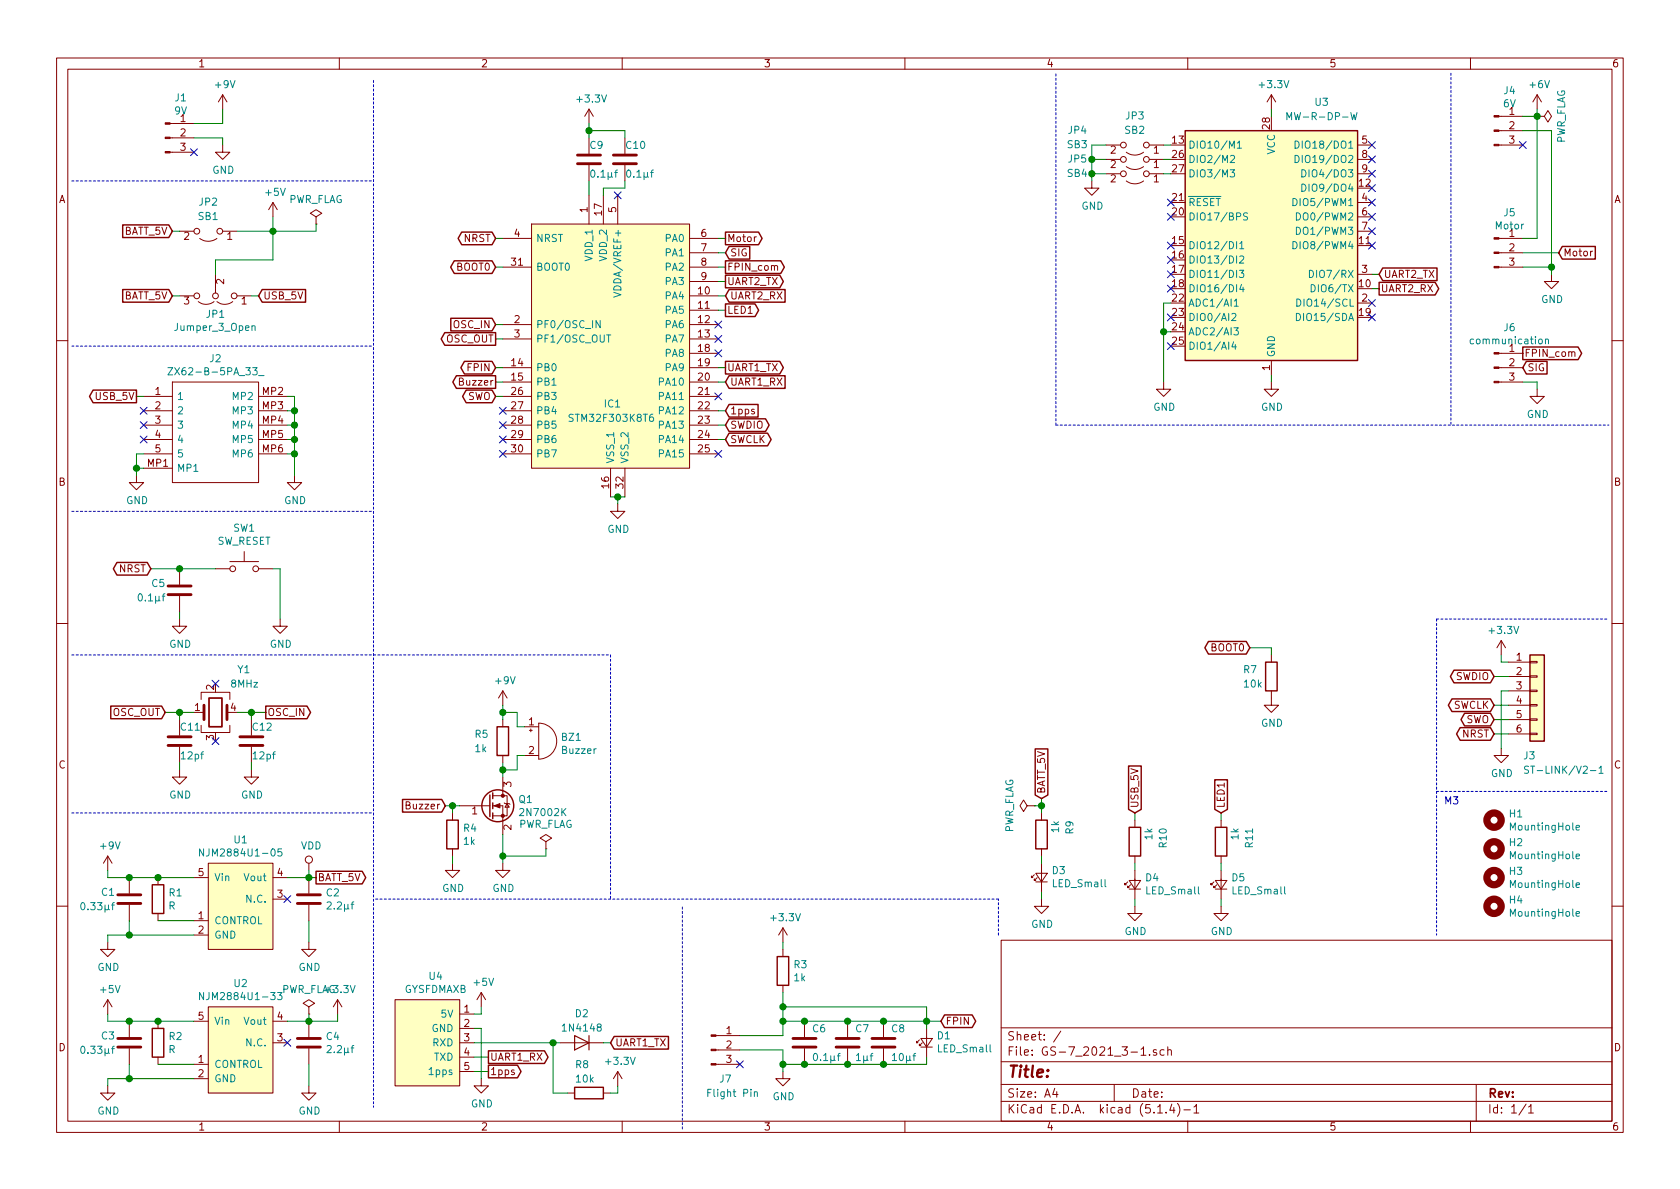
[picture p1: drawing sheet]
<svg xmlns="http://www.w3.org/2000/svg" width="297mm" height="210mm" viewBox="0 0 297 210" stroke-linecap="round" stroke-linejoin="round" font-family="sans-serif">
<g fill="none" stroke="#840000" stroke-width=".18">
<path d="M10 10.3h277v189.9h-277zM12 12.2h273v186.1h-273zM39.4 16.8l-.8 1.2M39.4 16.8v2.5M39.4 16.8l.7 1.2M60 10.3v1.9M104.1 19.3l-.7 1.3M104.1 19.3v2.5M104.1 19.3l.8 1.3M110 10.3v1.9M160 10.3v1.9M210 10.3v1.9"/>
<path d="M224.8 16.8v2.5M224.8 16.8l-.8 1.2M224.8 16.8l.8 1.2M260 10.3v1.9M271.8 16.8l-.8 1.2M271.8 16.8v2.5M271.8 16.8l.7 1.2M30.1 26.9h4.2M30.1 24.4h4.2M30.1 21.8h4.2M39.4 25.6v1.3h1.2l-1.2 1.3-1.3-1.3h1.3M48.3 35.8l-.8 1.3"/>
<path d="M48.3 35.8v2.5M48.3 35.8l.7 1.3M55.9 38.3l1-.6-1-.6-1 .6 1 .6v1.3M55.9 39.6h.1M94 39.6h27.9v43.2h-27.9zM104.1 24.4v2.8M104.1 29.2v2.8M104.1 34.5v5.1M106.7 34.5v5.1M109.2 34.5v5.1M110.5 24.4v2.8M110.5 29.2v2.8"/>
<path d="M193 32v1.3h1.3l-1.3 1.2-1.2-1.2h1.2M195.6 25.6h2.5M195.6 28.2h2.5M195.6 30.7h2.5M199.1 26.9a2.54 2.54 0 0 0 3.1 0M199.1 29.5a2.54 2.54 0 0 0 3.1 0M199.1 32a2.54 2.54 0 0 0 3.1 0M203.2 25.6h2.5M203.2 28.2h2.5M203.2 30.7h2.5M240 25.6h2.6M240 35.8h2.6"/>
<path d="M240 38.3h2.6M240 28.2h2.6M240 30.7h2.6M265 25.6h4.2M265 23.1h4.2M265 20.6h4.2M271.8 20.6h1.2l.7-1 .6 1-.6 1-.7-1M271.8 20.6h.1M31.7 40.9h2.6M31.7 52.3h2.6M35.1 53.3a2.26 2.26 0 0 0 2.7 0M35.3 42.2a2.54 2.54 0 0 0 3.1 0"/>
<path d="M38.1 48.5v3.3M38.4 53.3a2.26 2.26 0 0 0 2.7 0M39.4 40.9h2.5M41.9 52.3h2.5M88.9 47.2h5.1M88.9 42.2h5.1M88.9 57.4h5.1M88.9 59.9h5.1M121.9 52.3h5.1M121.9 47.2h5.1M121.9 44.7h5.1M121.9 42.2h5.1"/>
<path d="M121.9 54.9h5.1M121.9 57.4h5.1M121.9 59.9h5.1M121.9 49.8h5.1M133.7 41.9h-.2l-.1 .2M136.9 47.1l.2-.1h.3l.1 .8M240 40.9h2.6M240 53.6h2.6M240 48.5h2.6M265 47.2h4.2M265 44.7h4.2M265 42.2h4.2"/>
<path d="M274.3 48.5v1.3h1.3l-1.3 1.2-1.3-1.2h1.3M281.6 44.4l-.3 .1-.1 .1M10 60.2h2M25.4 70.1h5.1M25.4 72.6h5.1M25.4 75.2h5.1M25.4 77.7h5.1M30.5 67.6h15.2v17.7h-15.2zM45.7 70.1h5.1M45.7 72.6h5.1M45.7 75.2h5.1M45.7 77.7h5.1"/>
<path d="M88.9 70.1h5.1M88.9 72.6h5.1M88.9 75.2h5.1M88.9 77.7h5.1M88.9 67.6h5.1M88.9 65h5.1M121.9 70.1h5.1M121.9 72.6h5.1M121.9 75.2h5.1M121.9 77.7h5.1M121.9 67.6h5.1M121.9 65h5.1"/>
<path d="M121.9 62.5h5.1M205.7 67.6v1.2h1.3l-1.3 1.3-1.2-1.3h1.2M224.8 67.6v1.2h1.3l-1.3 1.3-1.3-1.3h1.3M224.8 63.7v2.6M265 67.6h4.2M265 65h4.2M265 62.5h4.2M271.8 68.8v1.3h1.2l-1.2 1.3-1.3-1.3h1.3M277.9 62.4l.2-.2h.3l.1 .8M285 60.2h2M24.1 84.1v1.2h1.3l-1.3 1.3-1.2-1.3h1.2M25.4 80.3h5.1"/>
<path d="M25.4 82.8h5.1M40.6 99.3h5.1M43.2 97.5v1.8M45.7 80.3h5.1M52.1 84.1v1.2h1.2l-1.2 1.3-1.3-1.3h1.3M88.9 80.3h5.1M107.9 82.8v5.1M109.2 89.1v1.3h1.3l-1.3 1.3-1.3-1.3h1.3M110.5 82.8v5.1M121.9 80.3h5.1M10 110.3h2M31.7 109.5v1.2h1.3l-1.3 1.3-1.2-1.3h1.2"/>
<path d="M31.7 100.6v2.8M31.7 105.4v2.8M38.1 100.6h2.5M45.7 100.6h2.6M49.5 109.5v1.2h1.3l-1.3 1.3-1.2-1.3h1.2M224.8 115.8v1.3M265.4 113.3l-.7 1.2M265.4 113.3v2.5M265.4 113.3l.8 1.2M266.7 117.1h3.8M266.7 119.6h3.8M270.5 119.5h1.3v.3h-1.3z"/>
<path d="M270.5 117h1.3v.2h-1.3zM285 110.3h2M31.7 136.1v1.3h1.3l-1.3 1.3-1.2-1.3h1.2M31.7 127.2v2.8M31.7 132.1v2.8M35.6 128.3v1.2h5v-1.2M35.6 123.7v-1.3h5v1.3M35.6 126h.5M40.1 126h.5M44.4 136.1v1.3h1.3l-1.3 1.3-1.2-1.3h1.2M44.4 127.2v2.8M44.4 132.1v2.8"/>
<path d="M88.9 122.2v2.5M88.9 127.2v1.3M88.9 133.6v1.3M88.9 137.4v3.3M88.9 122.2l-.8 1.2M88.9 122.2l.8 1.2M92.7 128.5h2.5M92.7 133.6h2.5M93.6 129.2h.5M93.9 128.9v.5M95.2 127.9a3.2 3.2 0 0 1 3.2 3.2 3.2 3.2 0 0 1-3.2 3.1zM224.8 122.2v2.5h1.3l-1.3 1.3-1.3-1.3h1.3"/>
<path d="M265.4 132.3v1.3h1.3l-1.3 1.3-1.2-1.3h1.2M266.7 122.2h3.8M266.7 124.7h3.8M266.7 127.2h3.8M266.7 129.8h3.8M270.5 127.1h1.3v.3h-1.3zM270.5 129.7h1.3v.2h-1.3zM270.5 124.6h1.3v.2h-1.3zM270.5 122h1.3v.3h-1.3zM19 151.4l-.7 1.2M19 151.4v2.5M19 151.4l.8 1.2"/>
<path d="M22.9 155.2v2.8M27.9 155.2v1.3M34.3 155.2h2.5M36.8 152.6h11.5v15.3h-11.5zM48.3 159h2.5M48.3 155.2h2.5M54.6 152.6v1.3M54.6 155.2v2.8M80 152.6v1.3h1.3l-1.3 1.3-1.3-1.3h1.3M80 143.8v1.2M80 150.1v1.3M81.3 142.5h5.3"/>
<path d="M87.1 142.5h1.8v5.1M87.1 140.7h1.8M88.9 140.7h.8v3.6h-2.6M88.9 152.6v1.3h1.3l-1.3 1.3-1.3-1.3h1.3M89.2 142l.1 .1h.7l.2 .1M89.7 142.1l.3 .6h-.7zM96.5 148.8l1-.6-1-.6-1 .6 1 .6v1.3M96.5 150.1h.1M181.6 142.5l-.6-1-.7 1 .7 1 .6-1h1.3M182.9 142.5h.1M182.9 154.7l-.5 .5v-.3v.3h.2M183.1 154.4h2.1l-1.1 1.6z"/>
<path d="M183.1 156h2.1M183.4 155.2l-.5 .5v-.3v.3h.2M184.1 159v1.3h1.3l-1.3 1.2-1.2-1.2h1.2M184.1 143.8v1.2M184.1 150.1v1.3M184.1 152.6v5.1M199.4 156l-.5 .5v-.3v.3h.2M199.6 155.7h2.1l-1 1.5zM199.6 157.2h2.1M199.9 156.5l-.5 .5v-.3v.3h.2M200.7 145v1.3M200.7 151.4v1.2"/>
<path d="M200.7 153.9v5.1M214.6 156l-.5 .5v-.3v.3h.3M214.9 155.7h2l-1 1.5zM214.9 157.2h2M215.1 156.5l-.5 .5v-.3v.3h.3M215.9 145v1.3M215.9 151.4v1.2M215.9 153.9v5.1M10 160.2h2M19 166.6v1.3h1.3l-1.3 1.3-1.2-1.3h1.2M19 176.8v2.5M19 176.8l-.7 1.2"/>
<path d="M19 176.8l.8 1.2M22.9 160v2.8M27.9 161.5v1.3M34.3 162.8h2.5M34.3 165.3h2.5M36.8 178h11.5v15.3h-11.5zM54.6 166.6v1.3h1.3l-1.3 1.3-1.3-1.3h1.3M54.6 178l1-.6-1-.6-1 .6 1 .6v1.3M54.6 179.3h.1M54.6 160v2.8M59.7 176.8l-.8 1.2M59.7 176.8v2.5"/>
<path d="M59.7 176.8l.8 1.2M69.8 176.8h11.5v15.2h-11.5zM81.3 179.3h2.5M85.1 175.5l-.8 1.3M85.1 175.5v2.5M85.1 175.5l.8 1.3M138.4 164.1l-.7 1.2M138.4 164.1v2.5M138.4 167.9v1.3M138.4 174.2v1.3M138.4 164.1l.8 1.2M177 166.3h108v32h-108z"/>
<path d="M200.7 160.3v1.2h1.2l-1.2 1.3-1.3-1.3h1.3M215.9 160.3v1.2h1.3l-1.3 1.3-1.3-1.3h1.3M285 160.2h2M19 192v1.3h1.3l-1.3 1.3-1.2-1.3h1.2M22.9 180.6v2.8M22.9 185.4v2.8M27.9 180.6v1.3M27.9 186.9v1.3M34.3 188.2h2.5M34.3 190.7h2.5M34.3 180.6h2.5M48.3 184.4h2.5"/>
<path d="M48.3 180.6h2.5M54.6 192v1.3h1.3l-1.3 1.3-1.3-1.3h1.3M54.6 180.6v2.8M54.6 185.4v2.8M60 198.3v1.9M81.3 184.4h2.5M81.3 181.9h2.5M81.3 186.9h2.5M81.3 189.5h2.5M85.1 190.7v1.3h1.3l-1.3 1.3-1.3-1.3h1.3M99.1 184.4h7.6M100.3 193.3h1.3"/>
<path d="M106.7 193.3h1.2M109.2 189.5l-.7 1.2M109.2 189.5v2.5M109.2 189.5l.8 1.2M110 198.3v1.9M126.6 188.2h4.2M126.6 185.7h4.2M126.6 183.1h4.2M138.4 189.5v1.2h1.3l-1.3 1.3-1.2-1.3h1.2M142.2 180.6v2.8M142.2 185.4v2.8M149.9 180.6v2.8"/>
<path d="M149.9 185.4v2.8M156.2 180.6v2.8M156.2 185.4v2.8M160 198.3v1.9M162.6 183.9l-.5 .5v-.3v.3h.2M162.8 183.6h2l-1 1.6zM162.8 185.2h2M163.1 184.4l-.5 .5v-.2v.2h.2M163.8 181.9v5M177 194.8h108M177 191.8h108M177 187.8h108"/>
<path d="M177 181.8h108M186.5 192.5l-.4 1h1M186.8 193v1M187.6 182.3l-1.3 2M197 191.8v3M201.8 185.5l.4-.4v1.5M201.8 186.6h.8M203.3 186.5v.1M204.5 185.7l-.4-.1-.2 .2 .1 .2 .5 .2v.3h-.6M204.7 196.8h.8M205.8 185.7l-.4-.1-.3 .3 .1 .6 .2 .1 .4-.1M206.2 196.7v.1"/>
<path d="M206.5 185.7l.2-.1 .3 .1 .1 .9M206.5 185.1v1.5M207.2 195.2l-.4 1.1h.9M207.5 195.8v1M208.2 195.1a1.71 1.71 0 0 1 0 2.3M209.3 196.3h1.2M210 198.3v1.9M211.1 195.8l.4-.5v1.5M211.1 196.8h.9M260 198.3v1.9M261 191.8v6.5M269.8 195.2l-1.2 2"/>
<path d="M270.3 195.8l.4-.5v1.5M270.3 196.8h.8"/>
<circle cx="198.6" cy="25.6" r=".51"/>
<circle cx="198.6" cy="30.7" r=".51"/>
<circle cx="198.6" cy="28.2" r=".51"/>
<circle cx="202.7" cy="28.2" r=".51"/>
<circle cx="202.7" cy="30.7" r=".51"/>
<circle cx="202.7" cy="25.6" r=".51"/>
<circle cx="34.8" cy="52.3" r=".51"/>
<circle cx="34.8" cy="40.9" r=".51"/>
<circle cx="38.1" cy="52.3" r=".51"/>
<circle cx="38.9" cy="40.9" r=".51"/>
<circle cx="41.4" cy="52.3" r=".51"/>
<circle cx="41.1" cy="100.6" r=".51"/>
<circle cx="45.2" cy="100.6" r=".51"/>
<circle cx="54.6" cy="152" r=".63"/>
</g>
<g fill="none" stroke="#840000" stroke-width=".25">
<path d="M21.7 39.8h8.1l.7 1.1-.7 1.1h-8.1zM209.5 23.1h30.5v40.6h-30.5zM21.7 51.2h8.1l.7 1.1-.7 1.1h-8.1zM46.4 51.2h7.6v2.2h-7.6l-.7-1.1zM78.6 58.8h9v2.3h-9l-.6-1.2zM79.7 56.3h7.3l.6 1.1-.6 1.1h-7.3zM80.3 46.1h6.7l.6 1.1-.6 1.2h-6.7l-.6-1.2zM81.6 41h5.4l.6 1.2-.6 1.1h-5.4l-.6-1.1zM128.3 53.7h5.2l.6 1.2-.6 1.1h-5.2zM128.3 41h5.8l.6 1.2-.6 1.1h-5.8zM128.3 48.7h9.6l.6 1.1-.6 1.1h-9.6zM128.3 46.1h9.7l.7 1.1-.7 1.2h-9.7z"/>
<path d="M128.9 43.6h3.7v2.2h-3.7l-.6-1.1zM128.9 51.2h9.9v2.2h-9.9l-.6-1.1zM243.8 49.9h9.9l.7 1.1-.7 1.2h-9.9zM244.5 47.4h9.6v2.2h-9.6l-.7-1.1zM276.2 43.6h5.9v2.2h-5.9l-.6-1.1zM16.5 69h7.6v2.2h-7.6l-.7-1.1zM80.7 66.4h6.9v2.3h-6.9l-.6-1.1zM82.1 63.9h4.9l.6 1.1-.6 1.1h-4.9l-.6-1.1zM82.4 69h4.6l.6 1.1-.6 1.1h-4.6l-.6-1.1zM128.3 63.9h9.6l.6 1.1-.6 1.1h-9.6zM128.9 71.5h5.1v2.3h-5.1l-.6-1.2zM128.9 74.1h6.5l.6 1.1-.6 1.1h-6.5l-.6-1.1z"/>
<path d="M128.9 76.6h6.8l.6 1.1-.6 1.1h-6.8l-.6-1.1zM128.9 66.4h9.9v2.3h-9.9l-.6-1.1zM269.2 61.4h9.8l.7 1.1-.7 1.1h-9.8zM269.9 63.9h3.6v2.2h-3.6l-.7-1.1zM20.7 99.5h5.3l.7 1.1-.7 1.1h-5.3l-.7-1.1zM213.7 113.4h6.6l.7 1.1-.7 1.2h-6.6l-.7-1.2zM223.8 117.1h2v5.1h-2zM257.1 118.5h6.4l.7 1.1-.7 1.1h-6.4l-.7-1.1zM270.5 115.8h2.5v15.3h-2.5zM19.6 124.9h9l.6 1.1-.6 1.1h-9zM47 124.9h7.3l.6 1.1-.6 1.1h-7.3zM87.9 128.5h2v5.1h-2z"/>
<path d="M183 132.4h2.3v8.2l-1.2 .6-1.1-.6zM199.5 135.5h2.3v7.6l-1.1 .7-1.2-.7zM214.8 137.9h2.2v5.2l-1.1 .7-1.1-.7zM256.7 123.6h6.8l.7 1.1-.7 1.1h-6.8l-.6-1.1zM258.2 128.7h5.3l.7 1.1-.7 1.1h-5.3l-.7-1.1zM259 126.1h4.5l.7 1.1-.7 1.2h-4.5l-.7-1.2zM26.9 156.5h2.1v5h-2.1zM55.9 154.1h8.1l.7 1.1-.7 1.1h-8.1zM71.2 141.4h6.9l.6 1.1-.6 1.1h-6.9zM79 145h2v5.1h-2zM86.6 140.6v3.8M87.1 140.2v1"/>
<path d="M87.1 142v1M87.1 143.8v1M183.1 145h2.1v5.1h-2.1zM199.6 146.3h2.1v5.1h-2.1zM214.9 146.3h2v5.1h-2zM137.4 169.2h2v5h-2zM167 179.5h4.9l.6 1.1-.6 1.1h-4.9l-.6-1.1zM26.9 181.9h2.1v5h-2.1zM86.4 188.4h5.1l.6 1.1-.6 1.1h-5.1zM86.4 185.8h9.9l.6 1.1-.6 1.2h-9.9zM101.6 192.3h5.1v2h-5.1zM108.6 183.3h9.6v2.2h-9.6l-.7-1.1z"/>
<circle cx="88" cy="142.5" r="2.82"/>
</g>
<g fill="#840000" stroke="#840000" stroke-width=".18">
<path d="M87.4 142.5l1-.4v.8z"/>
<path d="M264.2 47.1h.8v.3h-.8z"/>
<path d="M264.2 44.6h.8v.2h-.8z"/>
<path d="M264.2 42h.8v.3h-.8z"/>
<path d="M264.2 67.4h.8v.3h-.8z"/>
<path d="M264.2 64.9h.8v.2h-.8z"/>
<path d="M264.2 62.4h.8v.2h-.8z"/>
<path d="M264.2 25.5h.8v.3h-.8z"/>
<path d="M264.2 23h.8v.2h-.8z"/>
<path d="M264.2 20.4h.8v.3h-.8z"/>
<path d="M29.2 26.8h.9v.2h-.9z"/>
<path d="M29.2 24.3h.9v.2h-.9z"/>
<path d="M29.2 21.7h.9v.3h-.9z"/>
<path d="M125.7 188.1h.9v.2h-.9z"/>
<path d="M125.7 185.5h.9v.3h-.9z"/>
<path d="M125.7 183h.9v.3h-.9z"/>
<circle cx="88.9" cy="144.3" r=".28"/>
<circle cx="88.9" cy="140.7" r=".28"/>
</g>
<g fill="#ffffc2" stroke="#ffffc2" stroke-width=".18">
<path d="M36.8 178h11.5v15.3h-11.5z"/>
<path d="M69.8 176.8h11.5v15.2h-11.5z"/>
<path d="M94 39.6h27.9v43.2h-27.9z"/>
<path d="M36.8 152.6h11.5v15.3h-11.5z"/>
<path d="M270.5 115.8h2.5v15.3h-2.5z"/>
<path d="M209.5 23.1h30.5v40.6h-30.5z"/>
</g>
<g fill="none" stroke="#008484" stroke-width=".18">
<path d="M238.8 19.9l.3 1.3 .3-.9 .2 .9 .3-1.3M104.6 30.2l.1-.1a.67 .67 0 0 1 .5 .6 .67 .67 0 0 1-.5 .6l-.2-.2-.1-.2zM108.7 30.5h.5M109.2 30.1l-.3 .1v1.1M110.9 30.2l.2-.1a.67 .67 0 0 1 .4 .6 .67 .67 0 0 1-.4 .6l-.3-.2v-.2zM115 30.5h.5M115.5 30.1l-.3 .1v1.1M217.5 30h.8l-.4 .5 .3 .1v.6l-.2 .1-.5-.1M217.6 27.6l.4-.1 .2 .1 .1 .2-.1 .2-.7 .7h.8M218.8 25.3l.3-.4v1.3M218.8 26.2h.7M220.6 37.7l-.5-.1-.2 .2v.3l.6 .3 .1 .3-.3 .2h-.4"/>
<path d="M227.5 21.2v-1.3l.5 .9 .4-.9v1.3M228.6 35.1a.64 .64 0 0 1 .7 .6 .64 .64 0 0 1-.7 .7zM229 24.9a.64 .64 0 0 1 .7 .7 .64 .64 0 0 1-.7 .6zM229 27.5a.64 .64 0 0 1 .7 .6 .64 .64 0 0 1-.7 .6zM229.2 37.6a.64 .64 0 0 1 .8 .7 .64 .64 0 0 1-.8 .6zM230.2 32.6a.64 .64 0 0 1 .7 .6 .64 .64 0 0 1-.7 .6zM230.2 30a.64 .64 0 0 1 .7 .7 .64 .64 0 0 1-.7 .6zM44.6 57.7l.2-.1 .3 .1v.7M106.1 56.7v1.3l-.7-1.3v1.3M107.3 59.2h.7M108.5 51.7l1.3 .4-1.3 .4M217.8 55.5l.5-.1 .2 .4v.2l-.7 .7h.7"/>
<path d="M218.2 58h.7l-.4 .4 .4 .2v.5l-.2 .1-.5-.1M218.2 53.2l.4-.3v1.2M218.2 54.1h.7M219.1 47.8h.8l-.4 .5 .4 .1v.5l-.2 .2-.6-.2M219.2 43.1l.4-.4v1.3M219.2 45.4l.5-.1 .2 .3v.2l-.8 .7h.8M219.2 44h.7M219.5 50.3l-.3 .9h.8M219.8 50.8v.8M228.6 42.7a.64 .64 0 0 1 .7 .7 .64 .64 0 0 1-.7 .6zM229.2 55.4a.64 .64 0 0 1 .8 .7 .64 .64 0 0 1-.8 .6zM229.2 40.2a.64 .64 0 0 1 .8 .6 .64 .64 0 0 1-.8 .6z"/>
<path d="M229.3 52.9a.64 .64 0 0 1 .7 .6 .64 .64 0 0 1-.7 .6zM231.5 47.8a.64 .64 0 0 1 .7 .6 .64 .64 0 0 1-.7 .7zM231.8 50.3a.64 .64 0 0 1 .7 .7 .64 .64 0 0 1-.7 .6zM273.3 60v.8M29.7 65h.8l-.8 1.3h.8M45.7 66.4h1M218.1 60.4l-.3 .9h.8M218.4 60.9v.9M273.3 60.1l.1-.1h.3l.1 .8M24.6 105.1l.1-.1a.67 .67 0 0 1 .5 .6 .67 .67 0 0 1-.5 .7l-.2-.3-.1-.2zM28.7 105.4h.5M29.2 105l-.3 .2v1.1"/>
<path d="M270.3 135.6l-.5-.1-.2 .1v.4l.6 .2 .1 .3-.3 .2h-.5M282.7 135.8l.4-.3v1.2M282.7 136.7h.7M14.4 159.7l.2-.1a.67 .67 0 0 1 .4 .6 .67 .67 0 0 1-.4 .7l-.3-.5zM20.2 159.6l-.3 .2v1.1M36 150.1v1.3l-.7-1.3v1.3M49.8 150.1h-.6l-.1 .6 .5-.1 .3 .2v.3l-.3 .3-.5-.1M57.8 159.6l.5-.1 .3 .3-.8 1h.8M62.1 159.9h.5M62.6 159.5l-.3 .2v1.1M278.7 151.4l.6-.1-.1-.2-.3-.1-.2 .2v.6h.5M278.7 146.3l.6-.1-.1-.2-.3-.1-.2 .2v.6h.5"/>
<path d="M278.7 156.5l.6-.1-.1-.2-.3-.1-.2 .2v.6h.5M19.7 160h.5M36 175.5v1.3l-.7-1.3v1.3M49.1 175.5h.8l-.5 .5 .4 .1 .1 .4-.3 .3-.5-.1M278.7 161.6l.6-.1-.1-.3h-.3l-.2 .2v.6h.5M14.4 185.1l.2-.1a.67 .67 0 0 1 .4 .6 .67 .67 0 0 1-.4 .7l-.3-.5zM19.7 185.4h.5M20.2 185l-.3 .2v1.1M57.8 185l.5-.1 .3 .3-.8 1h.8M62.1 185.3h.5M62.6 184.9l-.3 .2v1.1M133.4 193.2l.2-.1h.3v.8"/>
<path d="M143.9 186.4l.2-.1a.67 .67 0 0 1 .5 .6 .67 .67 0 0 1-.5 .6l-.2-.2-.1-.2zM148.1 186.7h.4M148.5 186.3l-.3 .2v1M151.4 186.6l.4-.3v1.2M151.4 187.5h.7M153.8 186.7h.5M154.3 186.3l-.3 .2v1M157.8 186.6l.3-.3v1.2M157.8 187.5h.7M161.4 186.7h.5M161.9 186.3l-.3 .2v1"/>
</g>
<g fill="none" stroke="#840000" stroke-width=".51">
<path d="M102.1 29h4.1M102.1 27.4h4.1M108.5 29h4M108.5 27.4h4M29.7 105.2h4.1M29.7 103.6h4.1M29.7 131.8h4.1M29.7 130.3h4.1M36.1 124.7v2.5M40.1 124.7v2.5M42.4 131.8h4.1M42.4 130.3h4.1"/>
<path d="M20.8 159.8h4.1M20.8 158.2h4.1M52.6 159.8h4M52.6 158.2h4M20.8 185.2h4.1M20.8 183.6h4.1M52.6 185.2h4M52.6 183.6h4M140.2 185.2h4.1M140.2 183.6h4.1M147.8 185.2h4.1M147.8 183.6h4.1"/>
<path d="M154.2 185.2h4M154.2 183.6h4"/>
</g>
<path d="M37 123.4h2.2v5.1h-2.2z" fill="none" stroke="#840000" stroke-width=".3"/>
<path d="M101.6 183.1l2.5 1.3-2.5 1.3zM104.1 183.1v2.6" fill="none" stroke="#840000" stroke-width=".2"/>
<g fill="none" stroke="#840000" stroke-width="1.3">
<circle cx="264.2" cy="155.2" r="1.27"/>
<circle cx="264.2" cy="150.1" r="1.27"/>
<circle cx="264.2" cy="145" r="1.27"/>
<circle cx="264.2" cy="160.3" r="1.27"/>
</g>
<g fill="none" stroke="#0000c2" stroke-width=".18" stroke-dasharray=".4 .4">
<path d="M66 14.2v181.6M256.5 12.9v62.3M12.7 32h53.3M12.7 61.2h53.3M186.7 75.2h97.8M186.7 75.2v-62.3M12.7 90.4h53.3M12.7 115.8h95.2M107.9 115.8v43.2M254 109.5h30.5M254 109.5v55.8M254 139.9h30.5"/>
<path d="M12.7 143.8h53.3M176.5 159h-110.5M176.5 165.3v-6.3M120.6 199.6v-39.3"/>
</g>
<g fill="none" stroke="#008400" stroke-width=".18">
<path d="M39.4 19.3v2.5h-5.1M224.8 19.3v1.3M271.8 19.3v22.9h-2.6M34.3 24.4h5.1v1.2M48.3 38.3v7.7h-10.2v2.5M55.9 39.6v1.3h-14M104.1 21.8v2.6M104.1 32v2.5M104.1 23.1h6.4v1.3M110.5 32v1.3h-3.8v1.2M193 28.2h2.6M193 30.7h2.6"/>
<path d="M195.6 25.6h-2.6v6.4M205.7 25.6h1.3M205.7 28.2h1.3M205.7 30.7h1.3M269.2 23.1h5.1v25.4M269.2 20.6h2.6M30.5 40.9h1.2M30.5 52.3h1.2M44.4 52.3h1.3M87.6 42.2h1.3M87.6 47.2h1.3M87.6 59.9h1.3"/>
<path d="M87.6 57.4h1.3M127 42.2h1.3M127 44.7h1.3M127 47.2h1.3M127 52.3h1.3M127 49.8h1.3M127 54.9h1.3M205.7 58.7h1.3M207 53.6h-1.3v14M242.6 48.5h1.2M242.6 51h1.2M269.2 44.7h6.4"/>
<path d="M269.2 47.2h5.1M24.1 70.1h1.3M50.8 72.6h1.3M50.8 70.1h1.3v14M50.8 77.7h1.3M50.8 75.2h1.3M87.6 70.1h1.3M87.6 67.6h1.3M87.6 65h1.3M127 72.6h1.3M127 67.6h1.3M127 65h1.3"/>
<path d="M127 77.7h1.3M127 75.2h1.3M224.8 66.3v1.3M269.2 67.6h2.6v1.2M24.1 82.8h1.3M25.4 80.3h-1.3v3.8M50.8 80.3h1.3M107.9 87.9h2.6M109.2 87.9v1.2M26.7 100.6h11.4M31.7 108.2v1.3M48.3 100.6h1.2v8.9"/>
<path d="M221 114.5h3.8v1.3M264.2 119.6h2.5M265.4 115.8v1.3h1.3M29.2 126h5.1M31.7 126v1.2M31.7 134.9v1.2M41.9 126h5.1M44.4 126v1.2M44.4 134.9v1.2M88.9 124.7v2.5M88.9 134.9v2.5M88.9 126h2.5v2.5h1.3"/>
<path d="M92.7 133.6h-1.3v2.5h-2.5M264.2 124.7h2.5M264.2 127.2h2.5M264.2 129.8h2.5M266.7 122.2h-1.3v10.1M19 153.9v1.3h15.3M50.8 155.2h5.1M54.6 153.9v1.3M78.7 142.5h2.6M80 142.5v1.3M80 151.4v1.2M88.9 147.6v5"/>
<path d="M96.5 150.1v1.3h-7.6M182.9 142.5h1.2M184.1 141.2v2.6M184.1 151.4v1.2M184.1 157.7v1.3M200.7 143.8v1.2M200.7 152.6v1.3M200.7 159v1.3M215.9 143.8v1.2M215.9 152.6v1.3M215.9 159v1.3M19 179.3v1.3h15.3"/>
<path d="M22.9 162.8v2.5M27.9 162.8h6.4M34.3 165.3h-15.3v1.3M54.6 162.8v3.8M54.6 179.3v1.3M59.7 179.3v1.3h-8.9M85.1 178v1.3h-1.3M138.4 178h25.4v3.9M138.4 166.6v1.3M138.4 175.5v7.6h-7.6M22.9 188.2v2.5M27.9 188.2h6.4"/>
<path d="M34.3 190.7h-15.3v1.3M54.6 188.2v3.8M83.8 181.9h1.3v8.8M83.8 189.5h2.6M83.8 186.9h2.6M83.8 184.4h15.3M97.8 184.4v8.9h2.5M106.7 184.4h1.2M109.2 192v1.3h-1.3M130.8 185.7h7.6v3.8M138.4 180.6h28M163.8 186.9v1.3h-25.4"/>
</g>
<g fill="#008400" stroke="#008400" stroke-width=".25">
<circle cx="54.6" cy="180.6" r=".51"/>
<circle cx="138.4" cy="188.2" r=".51"/>
<circle cx="22.9" cy="180.6" r=".51"/>
<circle cx="27.9" cy="155.2" r=".51"/>
<circle cx="31.8" cy="126" r=".51"/>
<circle cx="109.2" cy="87.9" r=".51"/>
<circle cx="22.9" cy="165.3" r=".51"/>
<circle cx="44.5" cy="126" r=".51"/>
<circle cx="88.9" cy="151.4" r=".51"/>
<circle cx="52.1" cy="80.3" r=".51"/>
<circle cx="156.2" cy="188.2" r=".51"/>
<circle cx="142.2" cy="188.2" r=".51"/>
<circle cx="104.1" cy="23.1" r=".51"/>
<circle cx="149.9" cy="180.6" r=".51"/>
<circle cx="88.9" cy="136.1" r=".51"/>
<circle cx="24.1" cy="82.8" r=".51"/>
<circle cx="48.3" cy="40.9" r=".51"/>
<circle cx="142.2" cy="180.6" r=".51"/>
<circle cx="88.9" cy="126" r=".51"/>
<circle cx="52.1" cy="75.2" r=".51"/>
<circle cx="138.4" cy="178" r=".51"/>
<circle cx="52.1" cy="72.6" r=".51"/>
<circle cx="31.8" cy="100.6" r=".51"/>
<circle cx="97.8" cy="184.4" r=".51"/>
<circle cx="205.7" cy="58.7" r=".51"/>
<circle cx="52.1" cy="77.7" r=".51"/>
<circle cx="274.3" cy="47.2" r=".51"/>
<circle cx="149.9" cy="188.2" r=".51"/>
<circle cx="163.8" cy="180.6" r=".51"/>
<circle cx="271.8" cy="20.6" r=".51"/>
<circle cx="22.9" cy="190.7" r=".51"/>
<circle cx="138.4" cy="180.6" r=".51"/>
<circle cx="27.9" cy="180.6" r=".51"/>
<circle cx="193" cy="30.7" r=".51"/>
<circle cx="156.2" cy="180.6" r=".51"/>
<circle cx="193" cy="28.2" r=".51"/>
<circle cx="80" cy="142.5" r=".51"/>
<circle cx="54.6" cy="155.2" r=".51"/>
<circle cx="184.2" cy="142.5" r=".51"/>
<circle cx="22.9" cy="155.2" r=".51"/>
</g>
<g fill="none" stroke="#000084" stroke-width=".18">
<path d="M33.7 26.3l1.2 1.2M34.9 26.3l-1.2 1.2M108.6 33.9l1.2 1.2M109.8 33.9l-1.2 1.2M206.4 37.7l1.2 1.3M206.4 35.2l1.2 1.2M207.6 37.7l-1.2 1.3M207.6 35.2l-1.2 1.2M242 25l1.2 1.3M242 37.7l1.2 1.3M242 35.2l1.2 1.2M242 32.7l1.2 1.2"/>
<path d="M242 30.1l1.2 1.2M242 27.6l1.2 1.2M243.2 25l-1.2 1.3M243.2 37.7l-1.2 1.3M243.2 35.2l-1.2 1.2M243.2 32.7l-1.2 1.2M243.2 30.1l-1.2 1.2M243.2 27.6l-1.2 1.2M268.6 25l1.2 1.3M269.8 25l-1.2 1.3M126.4 59.3l1.2 1.2M126.4 56.8l1.2 1.2"/>
<path d="M127.6 59.3l-1.2 1.2M127.6 56.8l-1.2 1.2M206.4 55.5l1.2 1.2M206.4 50.4l1.2 1.3M206.4 47.9l1.2 1.2M206.4 45.4l1.2 1.2M206.4 42.8l1.2 1.2M207.6 55.5l-1.2 1.2M207.6 50.4l-1.2 1.3M207.6 47.9l-1.2 1.2M207.6 45.4l-1.2 1.2M207.6 42.8l-1.2 1.2"/>
<path d="M242 55.5l1.2 1.2M242 53l1.2 1.2M242 42.8l1.2 1.2M242 40.3l1.2 1.2M243.2 55.5l-1.2 1.2M243.2 53l-1.2 1.2M243.2 42.8l-1.2 1.2M243.2 40.3l-1.2 1.2M24.8 72l1.2 1.2M24.8 74.6l1.2 1.2M24.8 77.1l1.2 1.2M26 72l-1.2 1.2"/>
<path d="M26 74.6l-1.2 1.2M26 77.1l-1.2 1.2M88.3 72l1.2 1.2M88.3 74.6l1.2 1.2M88.3 77.1l1.2 1.2M88.3 79.6l1.2 1.3M89.5 72l-1.2 1.2M89.5 74.6l-1.2 1.2M89.5 77.1l-1.2 1.2M89.5 79.6l-1.2 1.3M126.4 79.6l1.2 1.3M126.4 69.5l1.2 1.2"/>
<path d="M126.4 61.9l1.2 1.2M127.6 79.6l-1.2 1.3M127.6 69.5l-1.2 1.2M127.6 61.9l-1.2 1.2M206.4 60.6l1.2 1.2M207.6 60.6l-1.2 1.2M37.5 130.4l1.2 1.3M37.5 120.3l1.2 1.2M38.7 130.4l-1.2 1.3M38.7 120.3l-1.2 1.2M50.2 158.4l1.2 1.2M51.4 158.4l-1.2 1.2"/>
<path d="M50.2 183.8l1.2 1.2M51.4 183.8l-1.2 1.2M130.2 187.6l1.2 1.2M131.4 187.6l-1.2 1.2"/>
</g>
<text font-size="2.8" fill="#840000" x="178" y="190.5">Title:</text>
<g font-size="2.1" fill="#840000">
<text x="178" y="184">Sheet: /</text>
<text x="178" y="186.7">File: GS-7_2021_3-1.sch</text>
<text x="178" y="196.9">KiCad E.D.A. kicad (5.1.4)-1</text>
<text x="178" y="194.1">Size: A4</text>
<text x="200" y="194.1">Date:</text>
<text x="263" y="194.1">Rev:</text>
<text x="263" y="196.9">Id: 1/1</text>
</g>
<g font-size="1.8" fill="#840000">
<text x="35" y="11.9">1</text>
<text x="85" y="11.9">2</text>
<text x="135" y="11.9">3</text>
<text x="185" y="11.9">4</text>
<text x="235" y="11.9">5</text>
<text x="285" y="11.9">6</text>
<text x="31.9" y="21.6">1</text>
<text x="224.5" y="22.8" transform="rotate(-90 224.5 22.8)">28</text>
<text x="266.9" y="20.3">1</text>
<text x="266.9" y="22.9">2</text>
<text x="31.9" y="24.1">2</text>
<text x="31.9" y="26.7">3</text>
<text x="196.4" y="27.2">2</text>
<text x="196.4" y="29.7">2</text>
<text x="204" y="27.2">1</text>
<text x="204" y="29.7">1</text>
<text x="207.3" y="25.4">13</text>
<text x="207.3" y="27.9">26</text>
<text x="240.8" y="25.4">5</text>
<text x="240.8" y="27.9">8</text>
<text x="266.9" y="25.4">3</text>
<text x="10.4" y="35.9">A</text>
<text x="196.4" y="32.3">2</text>
<text x="204" y="32.3">1</text>
<text x="207.3" y="35.6">21</text>
<text x="207.3" y="30.5">27</text>
<text x="240.3" y="33">12</text>
<text x="240.8" y="35.6">4</text>
<text x="240.8" y="30.5">9</text>
<text x="285.4" y="35.9">A</text>
<text x="21.8" y="41.5">BATT_5V</text>
<text x="91" y="41.9">4</text>
<text x="103.9" y="37.6" transform="rotate(-90 103.9 37.6)">1</text>
<text x="106.4" y="38" transform="rotate(-90 106.4 38)">17</text>
<text x="109" y="37.6" transform="rotate(-90 109 37.6)">5</text>
<text x="124" y="41.9">6</text>
<text x="207.3" y="38.1">20</text>
<text x="240.8" y="38.1">6</text>
<text x="240.8" y="40.6">7</text>
<text x="266.9" y="41.9">1</text>
<text x="32.5" y="42.4">2</text>
<text x="40.2" y="42.4">1</text>
<text x="80.7" y="47.9">BOOT0</text>
<text x="82" y="42.8">NRST</text>
<text x="90.5" y="47">31</text>
<text x="124" y="44.4">7</text>
<text x="124" y="47">8</text>
<text x="128.5" y="42.8">Motor</text>
<text x="128.5" y="47.9">FPIN_com</text>
<text x="129.1" y="45.3">SIG</text>
<text x="207.3" y="43.2">15</text>
<text x="207.3" y="45.7">16</text>
<text x="240.3" y="43.2">11</text>
<text x="266.9" y="44.4">2</text>
<text x="266.9" y="47">3</text>
<text x="276.4" y="45.3">Motor</text>
<text x="21.8" y="53">BATT_5V</text>
<text x="32.5" y="53.8">3</text>
<text x="39.6" y="50.3" transform="rotate(-90 39.6 50.3)">2</text>
<text x="42.7" y="53.8">1</text>
<text x="46.5" y="53">USB_5V</text>
<text x="123.5" y="52.1">10</text>
<text x="124" y="49.5">9</text>
<text x="128.5" y="50.4">UART2_TX</text>
<text x="129.1" y="53">UART2_RX</text>
<text x="207.3" y="48.3">17</text>
<text x="207.3" y="50.8">18</text>
<text x="207.3" y="53.3">22</text>
<text x="240.3" y="50.8">10</text>
<text x="240.8" y="53.3">2</text>
<text x="240.8" y="48.3">3</text>
<text x="244.1" y="51.7">UART2_RX</text>
<text x="244.6" y="49.1">UART2_TX</text>
<text x="80.3" y="58">OSC_IN</text>
<text x="91" y="57.1">2</text>
<text x="91" y="59.7">3</text>
<text x="123.5" y="54.6">11</text>
<text x="123.5" y="57.1">12</text>
<text x="123.5" y="59.7">13</text>
<text x="128.5" y="55.5">LED1</text>
<text x="207.3" y="55.9">23</text>
<text x="207.3" y="58.4">24</text>
<text x="240.3" y="55.9">19</text>
<text x="78.8" y="60.6">OSC_OUT</text>
<text x="82.8" y="65.7">FPIN</text>
<text x="90.5" y="64.8">14</text>
<text x="123.5" y="62.2">18</text>
<text x="123.5" y="64.8">19</text>
<text x="128.5" y="65.7">UART1_TX</text>
<text x="207.3" y="61">25</text>
<text x="224.5" y="65.5" transform="rotate(-90 224.5 65.5)">1</text>
<text x="266.9" y="62.2">1</text>
<text x="266.9" y="64.8">2</text>
<text x="269.5" y="63.1">FPIN_com</text>
<text x="270" y="65.7">SIG</text>
<text x="17" y="70.7">USB_5V</text>
<text x="27.5" y="69.8">1</text>
<text x="46.5" y="69.8">MP2</text>
<text x="81.6" y="68.2">Buzzer</text>
<text x="82.6" y="70.7">SWO</text>
<text x="90.5" y="67.3">15</text>
<text x="90.5" y="69.8">26</text>
<text x="123.5" y="67.3">20</text>
<text x="123.5" y="69.8">21</text>
<text x="129.1" y="68.2">UART1_RX</text>
<text x="266.9" y="67.3">3</text>
<text x="27.5" y="72.4">2</text>
<text x="27.5" y="74.9">3</text>
<text x="27.5" y="77.5">4</text>
<text x="46.5" y="72.4">MP3</text>
<text x="46.5" y="74.9">MP4</text>
<text x="46.5" y="77.5">MP5</text>
<text x="90.5" y="72.4">27</text>
<text x="90.5" y="74.9">28</text>
<text x="90.5" y="77.5">29</text>
<text x="123.5" y="72.4">22</text>
<text x="123.5" y="74.9">23</text>
<text x="123.5" y="77.5">24</text>
<text x="129.1" y="73.3">1pps</text>
<text x="129.1" y="75.8">SWDIO</text>
<text x="26.1" y="82.5">MP1</text>
<text x="27.5" y="80">5</text>
<text x="46.5" y="80">MP6</text>
<text x="90.5" y="80">30</text>
<text x="123.5" y="80">25</text>
<text x="129.1" y="78.4">SWCLK</text>
<text x="10.4" y="85.9">B</text>
<text x="107.7" y="86.3" transform="rotate(-90 107.7 86.3)">16</text>
<text x="110.2" y="86.3" transform="rotate(-90 110.2 86.3)">32</text>
<text x="285.4" y="85.9">B</text>
<text x="21.1" y="101.2">NRST</text>
<text x="214.1" y="115.2">BOOT0</text>
<text x="268.1" y="116.8">1</text>
<text x="268.1" y="119.4">2</text>
<text x="34.4" y="125.7">1</text>
<text x="37.8" y="122" transform="rotate(-90 37.8 122)">2</text>
<text x="40.8" y="125.7">4</text>
<text x="256.9" y="125.3">SWCLK</text>
<text x="257.4" y="120.3">SWDIO</text>
<text x="268.1" y="121.9">3</text>
<text x="268.1" y="124.5">4</text>
<text x="19.9" y="126.6">OSC_OUT</text>
<text x="37.8" y="130.9" transform="rotate(-90 37.8 130.9)">3</text>
<text x="47.2" y="126.6">OSC_IN</text>
<text x="93.5" y="128.3">1</text>
<text x="258.5" y="130.4">NRST</text>
<text x="259.2" y="127.9">SWO</text>
<text x="268.1" y="127">5</text>
<text x="268.1" y="129.5">6</text>
<text x="10.4" y="135.9">C</text>
<text x="93.5" y="133.3">2</text>
<text x="285.4" y="135.9">C</text>
<text x="72.2" y="143.1">Buzzer</text>
<text x="90.4" y="139.2" transform="rotate(-90 90.4 139.2)">3</text>
<text x="184.8" y="140.4" transform="rotate(-90 184.8 140.4)">BATT_5V</text>
<text x="201.3" y="143" transform="rotate(-90 201.3 143)">USB_5V</text>
<text x="216.5" y="143" transform="rotate(-90 216.5 143)">LED1</text>
<text x="83.5" y="144">1</text>
<text x="90.4" y="146.8" transform="rotate(-90 90.4 146.8)">2</text>
<text x="35.1" y="154.9">5</text>
<text x="49" y="154.9">4</text>
<text x="56.1" y="155.8">BATT_5V</text>
<text x="49" y="158.7">3</text>
<text x="35.1" y="162.6">1</text>
<text x="35.1" y="165.1">2</text>
<text x="82.1" y="179.1">1</text>
<text x="10.4" y="185.9">D</text>
<text x="35.1" y="180.3">5</text>
<text x="49" y="184.1">3</text>
<text x="49" y="180.3">4</text>
<text x="82.1" y="181.6">2</text>
<text x="82.1" y="184.1">3</text>
<text x="108.7" y="185">UART1_TX</text>
<text x="128.4" y="182.9">1</text>
<text x="128.4" y="185.4">2</text>
<text x="167.2" y="181.2">FPIN</text>
<text x="285.4" y="185.9">D</text>
<text x="35.1" y="188">1</text>
<text x="35.1" y="190.5">2</text>
<text x="82.1" y="186.7">4</text>
<text x="82.1" y="189.2">5</text>
<text x="86.6" y="190.1">1pps</text>
<text x="86.6" y="187.6">UART1_RX</text>
<text x="128.4" y="188">3</text>
<text x="35" y="199.9">1</text>
<text x="85" y="199.9">2</text>
<text x="135" y="199.9">3</text>
<text x="185" y="199.9">4</text>
<text x="235" y="199.9">5</text>
<text x="285" y="199.9">6</text>
</g>
<g font-size="1.8" fill="#008484">
<text x="31" y="17.9">J1</text>
<text x="38.2" y="15.6">+9V</text>
<text x="222.8" y="15.6">+3.3V</text>
<text x="265.9" y="16.7">J4</text>
<text x="270.6" y="15.6">+6V</text>
<text x="30.9" y="20.2">9V</text>
<text x="102.2" y="18.1">+3.3V</text>
<text x="188.9" y="23.7">JP4</text>
<text x="198.9" y="23.7">SB2</text>
<text x="199.1" y="21.1">JP3</text>
<text x="228.5" y="21.3">MW-R-DP-W</text>
<text x="232.6" y="18.7">U3</text>
<text x="265.8" y="19">6V</text>
<text x="104.3" y="26.3">C9</text>
<text x="110.8" y="26.3">C10</text>
<text x="188.8" y="26.2">SB3</text>
<text x="188.9" y="28.7">JP5</text>
<text x="210.1" y="26.3">DIO10/M1</text>
<text x="210.1" y="28.8">DIO2/M2</text>
<text x="225.4" y="27.4" transform="rotate(-90 225.4 27.4)">VCC</text>
<text x="230.3" y="26.3">DIO18/DO1</text>
<text x="230.3" y="28.8">DIO19/DO2</text>
<text x="276.7" y="25.5" transform="rotate(-90 276.7 25.5)">PWR_FLAG</text>
<text x="37.5" y="30.7">GND</text>
<text x="47" y="34.6">+5V</text>
<text x="50.9" y="35.9">PWR_FLAG</text>
<text x="105.2" y="31.4">0.1f</text>
<text x="111.6" y="31.4">0.1f</text>
<text x="188.8" y="31.3">SB4</text>
<text x="210.1" y="31.4">DIO3/M3</text>
<text x="231.3" y="33.9">DIO9/DO4</text>
<text x="231.3" y="31.4">DIO4/DO3</text>
<text x="35.1" y="38.9">SB1</text>
<text x="35.3" y="36.4">JP2</text>
<text x="191.2" y="37.1">GND</text>
<text x="210.1" y="39">DIO17/BPS</text>
<text x="210.1" y="36.4">RESET</text>
<text x="229.6" y="36.4">DIO5/PWM1</text>
<text x="230.1" y="39">DO0/PWM2</text>
<text x="230.1" y="41.5">DO1/PWM3</text>
<text x="264.5" y="40.6">Motor</text>
<text x="265.9" y="38.2">J5</text>
<text x="94.7" y="47.9">BOOT0</text>
<text x="94.7" y="42.8">NRST</text>
<text x="104.8" y="46.1" transform="rotate(-90 104.8 46.1)">VDD_1</text>
<text x="107.3" y="46.1" transform="rotate(-90 107.3 46.1)">VDD_2</text>
<text x="117.7" y="42.8">PA0</text>
<text x="117.7" y="45.3">PA1</text>
<text x="117.7" y="47.9">PA2</text>
<text x="210.1" y="44.1">DIO12/DI1</text>
<text x="210.1" y="46.6">DIO13/DI2</text>
<text x="229.6" y="44.1">DIO8/PWM4</text>
<text x="109.9" y="51.6" transform="rotate(-90 109.9 51.6)">VDDA/VREF+</text>
<text x="117.7" y="53">PA4</text>
<text x="117.7" y="50.4">PA3</text>
<text x="210.1" y="49.1">DIO11/DI3</text>
<text x="210.1" y="51.7">DIO16/DI4</text>
<text x="232.4" y="49.1">DIO7/RX</text>
<text x="232.6" y="51.7">DIO6/TX</text>
<text x="272.5" y="53.6">GND</text>
<text x="31.1" y="58.5">Jumper_3_Open</text>
<text x="36.5" y="56.2">JP1</text>
<text x="94.7" y="58">PF0/OSC_IN</text>
<text x="117.7" y="55.5">PA5</text>
<text x="117.7" y="58">PA6</text>
<text x="210.1" y="54.2">ADC1/AI1</text>
<text x="210.1" y="56.8">DIO0/AI2</text>
<text x="210.1" y="59.3">ADC2/AI3</text>
<text x="230.2" y="56.8">DIO15/SDA</text>
<text x="230.4" y="54.2">DIO14/SCL</text>
<text x="265.9" y="58.6">J6</text>
<text x="37.1" y="64.1">J2</text>
<text x="94.7" y="65.7">PB0</text>
<text x="94.7" y="60.6">PF1/OSC_OUT</text>
<text x="117.7" y="60.6">PA7</text>
<text x="117.7" y="63.1">PA8</text>
<text x="117.7" y="65.7">PA9</text>
<text x="210.1" y="61.8">DIO1/AI4</text>
<text x="225.4" y="63.2" transform="rotate(-90 225.4 63.2)">GND</text>
<text x="260.4" y="60.9">communication</text>
<text x="31.1" y="66.4">ZX62-B-5PA_33_</text>
<text x="31.2" y="70.7">1</text>
<text x="41.3" y="70.7">MP2</text>
<text x="94.7" y="68.2">PB1</text>
<text x="94.7" y="70.7">PB3</text>
<text x="116.7" y="68.2">PA10</text>
<text x="116.7" y="70.7">PA11</text>
<text x="31.2" y="73.3">2</text>
<text x="31.2" y="75.8">3</text>
<text x="41.3" y="73.3">MP3</text>
<text x="41.3" y="75.8">MP4</text>
<text x="94.7" y="73.3">PB4</text>
<text x="94.7" y="75.8">PB5</text>
<text x="101.1" y="74.6">STM32F303K8T6</text>
<text x="106.9" y="72.1">IC1</text>
<text x="116.7" y="73.3">PA12</text>
<text x="116.7" y="75.8">PA13</text>
<text x="203.9" y="72.6">GND</text>
<text x="223" y="72.6">GND</text>
<text x="270" y="73.9">GND</text>
<text x="31.2" y="78.4">4</text>
<text x="31.2" y="80.9">5</text>
<text x="31.2" y="83.4">MP1</text>
<text x="41.3" y="78.4">MP5</text>
<text x="41.3" y="80.9">MP6</text>
<text x="94.7" y="78.4">PB6</text>
<text x="94.7" y="80.9">PB7</text>
<text x="108.6" y="82" transform="rotate(-90 108.6 82)">VSS_1</text>
<text x="111.1" y="82" transform="rotate(-90 111.1 82)">VSS_2</text>
<text x="116.7" y="78.4">PA14</text>
<text x="116.7" y="80.9">PA15</text>
<text x="22.3" y="89.1">GND</text>
<text x="50.2" y="89.1">GND</text>
<text x="41.3" y="94">SW1</text>
<text x="107.4" y="94.2">GND</text>
<text x="38.3" y="96.3">SW_RESET</text>
<text x="25.2" y="106.3">0.1f</text>
<text x="26.9" y="103.8">C5</text>
<text x="263.5" y="112.1">+3.3V</text>
<text x="29.9" y="114.5">GND</text>
<text x="42.1" y="119">Y1</text>
<text x="47.7" y="114.5">GND</text>
<text x="219.9" y="119">R7</text>
<text x="40.9" y="121.6">8MHz</text>
<text x="87.7" y="121">+9V</text>
<text x="220" y="121.6">10k</text>
<text x="32" y="129.2">C11</text>
<text x="44.7" y="129.2">C12</text>
<text x="84" y="130.5">R5</text>
<text x="99.3" y="131">BZ1</text>
<text x="223" y="128.5">GND</text>
<text x="32.2" y="134.3">12pf</text>
<text x="44.9" y="134.3">12pf</text>
<text x="84" y="133">1k</text>
<text x="99.5" y="133.3">Buzzer</text>
<text x="263.6" y="137.4">GND</text>
<text x="269.4" y="134.3">J3</text>
<text x="270.9" y="136.8">ST-LINK/V2-1</text>
<text x="29.9" y="141.2">GND</text>
<text x="42.6" y="141.2">GND</text>
<text x="91.8" y="142">Q1</text>
<text x="41.4" y="149.1">U1</text>
<text x="82" y="147.1">R4</text>
<text x="82" y="149.4">1k</text>
<text x="91.6" y="146.4">PWR_FLAG</text>
<text x="92.3" y="144.3">2N7002K</text>
<text x="179.2" y="147.4" transform="rotate(-90 179.2 147.4)">PWR_FLAG</text>
<text x="187.2" y="147.2" transform="rotate(-90 187.2 147.2)">1k</text>
<text x="189.8" y="147.5" transform="rotate(-90 189.8 147.5)">R9</text>
<text x="203.8" y="148.5" transform="rotate(-90 203.8 148.5)">1k</text>
<text x="206.3" y="149.8" transform="rotate(-90 206.3 149.8)">R10</text>
<text x="219" y="148.5" transform="rotate(-90 219 148.5)">1k</text>
<text x="221.5" y="149.8" transform="rotate(-90 221.5 149.8)">R11</text>
<text x="266.9" y="149.6">H2</text>
<text x="266.9" y="144.5">H1</text>
<text x="267.3" y="146.9">MountingHole</text>
<text x="17.8" y="150.2">+9V</text>
<text x="36.3" y="151.5">NJM2884U1-05</text>
<text x="37.8" y="155.8">Vin</text>
<text x="43.3" y="155.8">Vout</text>
<text x="53.2" y="150.2">VDD</text>
<text x="186.1" y="154.6">D3</text>
<text x="202.6" y="155.8">D4</text>
<text x="217.8" y="155.8">D5</text>
<text x="266.9" y="154.7">H3</text>
<text x="267.3" y="151.9">MountingHole</text>
<text x="15.2" y="161">0.33f</text>
<text x="18" y="158.4">C1</text>
<text x="29.8" y="160.8">R</text>
<text x="29.9" y="158.5">R1</text>
<text x="43.7" y="159.6">N.C.</text>
<text x="57.7" y="158.5">C2</text>
<text x="58.6" y="160.8">2.2f</text>
<text x="78.2" y="157.7">GND</text>
<text x="87.1" y="157.7">GND</text>
<text x="186.2" y="156.9">LED_Small</text>
<text x="202.7" y="158.2">LED_Small</text>
<text x="218" y="158.2">LED_Small</text>
<text x="266.9" y="159.8">H4</text>
<text x="267.3" y="157">MountingHole</text>
<text x="37.8" y="163.4">CONTROL</text>
<text x="37.8" y="166">GND</text>
<text x="136.5" y="162.9">+3.3V</text>
<text x="182.3" y="164.1">GND</text>
<text x="198.8" y="165.3">GND</text>
<text x="214.1" y="165.3">GND</text>
<text x="267.3" y="162.1">MountingHole</text>
<text x="17.2" y="171.7">GND</text>
<text x="52.8" y="171.7">GND</text>
<text x="75.9" y="173.3">U4</text>
<text x="140.4" y="171.2">R3</text>
<text x="140.4" y="173.5">1k</text>
<text x="17.8" y="175.6">+5V</text>
<text x="36.3" y="176.9">NJM2884U1-33</text>
<text x="41.4" y="174.5">U2</text>
<text x="49.7" y="175.6">PWR_FLAG</text>
<text x="57.7" y="175.6">+3.3V</text>
<text x="71.4" y="175.6">GYSFDMAXB</text>
<text x="78.1" y="180">5V</text>
<text x="83.9" y="174.3">+5V</text>
<text x="101.8" y="179.9">D2</text>
<text x="18" y="183.8">C3</text>
<text x="29.9" y="183.9">R2</text>
<text x="37.8" y="181.2">Vin</text>
<text x="43.3" y="181.2">Vout</text>
<text x="43.7" y="185">N.C.</text>
<text x="57.7" y="183.9">C4</text>
<text x="76.3" y="182.5">GND</text>
<text x="76.5" y="185">RXD</text>
<text x="99.8" y="182.4">1N4148</text>
<text x="143.7" y="182.5">C6</text>
<text x="151.3" y="182.5">C7</text>
<text x="157.7" y="182.5">C8</text>
<text x="165.8" y="183.8">D1</text>
<text x="15.2" y="186.4">0.33f</text>
<text x="29.8" y="186.2">R</text>
<text x="37.8" y="188.8">CONTROL</text>
<text x="37.8" y="191.4">GND</text>
<text x="58.6" y="186.2">2.2f</text>
<text x="76.1" y="190.1">1pps</text>
<text x="76.7" y="187.6">TXD</text>
<text x="101.8" y="188.9">R8</text>
<text x="101.9" y="191.4">10k</text>
<text x="107.3" y="188.3">+3.3V</text>
<text x="127.3" y="191.4">J7</text>
<text x="144.6" y="187.6">0.1f</text>
<text x="152" y="187.6">1f</text>
<text x="158.5" y="187.6">10f</text>
<text x="165.9" y="186.1">LED_Small</text>
<text x="17.2" y="197.1">GND</text>
<text x="52.8" y="197.1">GND</text>
<text x="83.3" y="195.8">GND</text>
<text x="125.5" y="194">Flight Pin</text>
<text x="136.6" y="194.6">GND</text>
</g>
<text font-size="1.8" fill="#0000c2" x="255.3" y="142.2">M3</text>
</svg>
